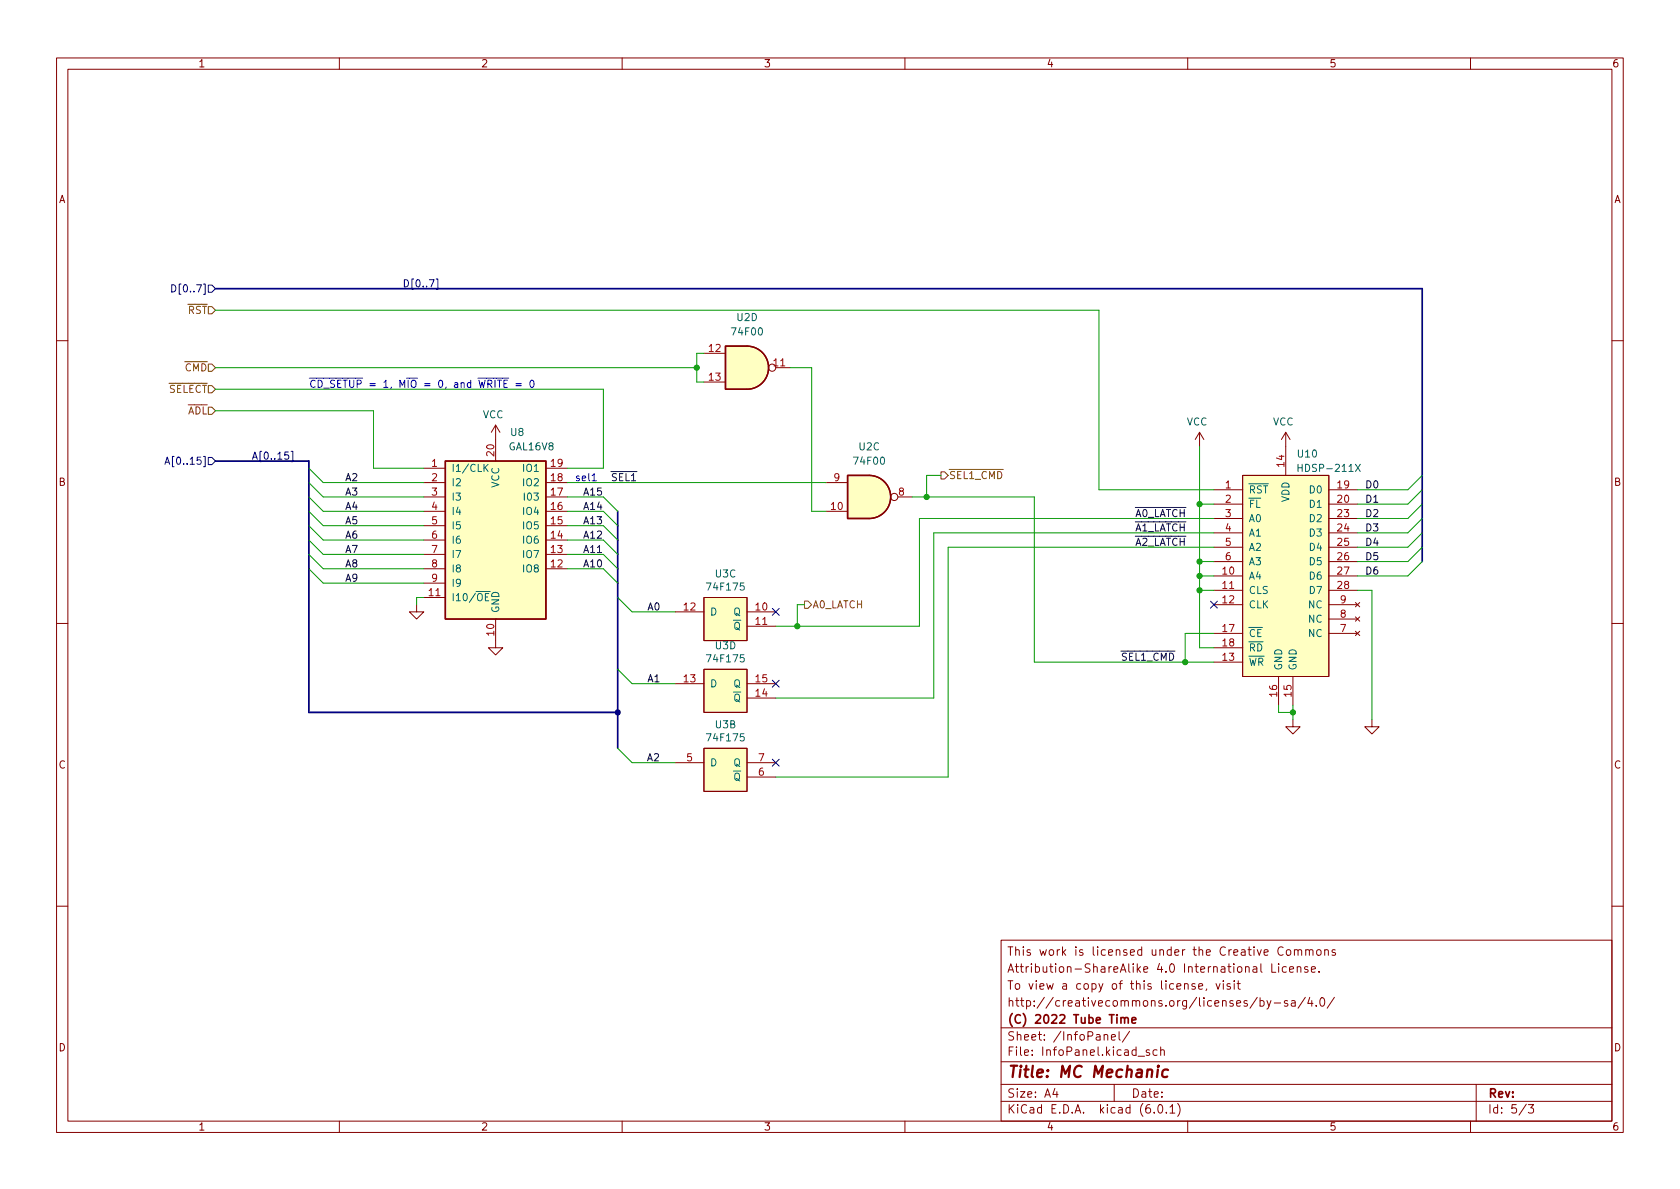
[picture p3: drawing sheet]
<svg xmlns="http://www.w3.org/2000/svg" width="297mm" height="210mm" viewBox="0 0 297 210" stroke-linecap="round" stroke-linejoin="round" font-family="sans-serif">
<g fill="none" stroke="#840000" stroke-width=".18">
<path d="M10 10.2h277v190.1h-277zM12 12.2h273v186.1h-273zM60 10.2v2M110 10.2v2M160 10.2v2M210 10.2v2M260 10.2v2M10 60.2h2M87.6 75.2v6.3M87.6 75.2l.8 1.2M87.6 75.2l-.7 1.2M124.5 62.5h3.8"/>
<path d="M124.5 67.6h3.8M137.2 65h2.5M212.1 76.4l.8 1.3M212.1 76.4v2.6M212.1 76.4l-.8 1.3M227.3 76.4v7.7M227.3 76.4l.8 1.3M227.3 76.4l-.7 1.3M285 60.2h2M74.9 90.4h3.8M74.9 87.9h3.8M74.9 85.3h3.8"/>
<path d="M74.9 82.8h3.8M74.9 98h3.8M74.9 95.5h3.8M74.9 93h3.8M96.5 90.4h3.8M96.5 87.9h3.8M96.5 85.3h3.8M96.5 82.8h3.8M96.5 98h3.8M96.5 95.5h3.8M96.5 93h3.8M146 90.4h3.9"/>
<path d="M146 85.3h3.9M158.7 87.9h2.6M214.6 86.6h5.1M214.6 89.1h5.1M214.6 91.7h5.1M214.6 94.2h5.1M214.6 96.8h5.1M214.6 99.3h5.1M219.7 84.1h15.2v35.5h-15.2zM234.9 86.6h5.1M234.9 89.1h5.1M234.9 91.7h5.1"/>
<path d="M234.9 94.2h5.1M234.9 96.8h5.1M234.9 99.3h5.1M10 110.2h2M73.7 106.9v1.3h-1.3l1.3 1.3 1.2-1.3h-1.2M74.9 105.7h3.8M74.9 100.6h3.8M74.9 103.1h3.8M87.6 109.5v5h-1.2l1.2 1.3 1.3-1.3h-1.3M96.5 100.6h3.8M119.4 108.2h5.1M124.5 118.4h7.6v7.6h-7.6z"/>
<path d="M124.5 105.7h7.6v7.6h-7.6zM132.1 108.2h5.1M132.1 110.7h5.1M214.6 101.8h5.1M214.6 104.4h5.1M214.6 106.9h5.1M214.6 117.1h5.1M214.6 112h5.1M214.6 114.5h5.1M226.1 119.6v5.1M228.6 119.6v5.1M234.9 101.8h5.1"/>
<path d="M234.9 104.4h5.1M234.9 106.9h5.1M234.9 112h5.1M234.9 109.5h5.1M239.6 111.6l.8 .8M239.6 109.1l.8 .7M239.6 106.5l.8 .8M240.4 111.6l-.8 .8M240.4 109.1l-.8 .7M240.4 106.5l-.8 .8M285 110.2h2M119.4 120.9h5.1"/>
<path d="M119.4 134.9h5.1M124.5 132.3h7.6v7.6h-7.6zM132.1 120.9h5.1M132.1 123.4h5.1M132.1 134.9h5.1M132.1 137.4h5.1M228.6 127.2v1.3h-1.3l1.3 1.3 1.3-1.3h-1.3M242.6 127.2v1.3h-1.3l1.3 1.3 1.2-1.3h-1.2M10 160.2h2M177 166.3h108v32h-108zM211.3 174l-.4-.1-.2 .2 .1 .3 .5 .1v.4h-.6M211.9 174.4l.7-.1v-.3l-.5-.1-.2 .2 .1 .8h.6"/>
<path d="M213.4 174.9l-.2 .2M215 173.9l.4 1 .3-1M216.3 173.4v.2M216.3 173.9v1M217.5 174l-.4-.1-.2 .2 .1 .3 .5 .1v.4h-.6M218.2 173.4v.2M218.2 173.9v1M218.7 173.9h.6M218.9 173.4v1.3l.4 .2M222.3 176.4l-1.3 1.9M222.8 177l.4-.1 .3 .3v.4l-.1 .3h-.6M222.8 176.4v1.5"/>
<path d="M222.9 170.4v1.3l.2 .2M224 176.9l.4 1M224.7 176.9l-.5 1.4-.2 .1M224.9 170.4v1.5h.7M225.3 177.4h1.1M226.1 170.4v.2M226.1 170.9v1M226.9 167.6a.6 .6 0 0 0-.8 0 .6 .6 0 0 0-.2 .7 .56 .56 0 0 0 .3 .6 .56 .56 0 0 0 .7-.1M227.4 171l-.4-.1-.3 .3v.4l.2 .3h.5M227.6 168l.3-.1 .3 .3v.4l-.3 .3h-.3l-.2-.3v-.4zM227.6 177l-.3-.1-.2 .2v.3l.5 .1v.4h-.5M228 171.4l.7-.1-.1-.3-.4-.1-.2 .2 .1 .8h.5"/>
<path d="M228.4 177h.5l.1 .9M228.9 168.1l.2-.2 .3 .1 .1 .9M228.9 167.9v1M229 177.3l-.5 .1a.29 .29 0 0 0-.2 .2 .29 .29 0 0 0 .2 .3h.5M229.4 171.1l.2-.2 .3 .1 .1 .9M229.4 170.9v1M229.5 168.1l.2-.2 .4 .1v.9M230.8 176.4l-1.3 1.9M230.9 168.1l.2-.2 .3 .1 .1 .9M230.9 167.9v1M231.2 171l-.3-.1-.3 .2 .1 .3 .5 .1v.4h-.6M231.5 168.1l.2-.2 .4 .1v.9"/>
<path d="M231.6 176.4l-.4 1h.9M231.9 171.4l.7-.1-.1-.3-.4-.1-.2 .2v.8h.6M231.9 176.9v1M232.7 177.8v.1M232.9 168l.4-.1 .3 .3v.4l-.3 .3h-.4l-.1-.3v-.4zM233.2 171.8v.1M233.5 176.6l.2-.2a.81 .81 0 0 1 .6 .7 .81 .81 0 0 1-.3 .8h-.1a.81 .81 0 0 1-.4-1.3zM234.2 168.1l.2-.2 .4 .1 .1 .9M234.2 167.9v1M235.9 176.4l-1.3 1.9M236.1 168l-.4-.1-.2 .2 .1 .3 .5 .1v.4h-.6M285 160.2h2"/>
<path d="M60 198.3v2M110 198.3v2M160 198.3v2M177 194.8h108M177 191.8h108M177 187.8h108M177 181.8h108M186.5 192.5l-.4 1h1M186.9 193v1M195.2 183.1l.2-.2 .4 .1 .1 .9M196.5 183.4l.7-.1-.1-.3-.4-.1-.2 .2 .1 .8h.5M197 191.8v3"/>
<path d="M197.9 182.4v1.3l.2 .2M199.7 182.4l-1.3 1.9M201.2 186.8h1.2M203.2 185.7l-.3-.1-.3 .2 .1 .3 .5 .1v.4h-.6M204.1 196.7v.1M204.6 185.7l-.5-.1-.2 .3v.4l.1 .3h.6M204.9 195.4l.2-.1a.81 .81 0 0 1 .6 .7 .81 .81 0 0 1-.3 .8h-.2a.81 .81 0 0 1-.6-.6 .81 .81 0 0 1 .3-.8zM205.2 185.8l.2-.2 .4 .1 .1 .9M205.2 185.1v1.5M206.2 196.7v.1M206.9 195.8l.4-.5v1.5M206.9 196.8h.8"/>
<path d="M208.2 195.1a1.72 1.72 0 0 1 0 2.3M210 198.3v2M260 198.3v2M261 191.8v6.5M269.9 195.3l-1.3 1.9M270.2 195.3h1l-.6 .6 .5 .1v.7l-.2 .1h-.5l-.2-.1"/>
<circle cx="136.5" cy="65" r=".63"/>
<circle cx="158.1" cy="87.9" r=".63"/>
</g>
<path d="M204.7 189.1l-.1 1.4M204.8 188.5l-.1 .1 .1 .1 .1-.1-.1-.1v.2M206.5 189.2a.66 .66 0 0 0-1 .3v.6l.1 .3 .2 .1 .6-.1" fill="none" stroke="#840000" stroke-width=".4"/>
<path d="M198.2 179.9v1M198.2 180.1l.2-.2 .4 .1v.9M198.8 180.1l.3-.2 .3 .1 .1 .9M200.1 180.4l.7-.1v-.3l-.5-.1-.2 .2 .1 .8h.6" fill="none" stroke="#840000" stroke-width=".3"/>
<g fill="#ffffc2" stroke="#ffffc2" stroke-width=".18">
<path d="M132.1 61.2a3.8 3.8 0 0 1 3.8 3.8 3.8 3.8 0 0 1-3.8 3.8z"/>
<path d="M128.3 61.2h3.8v7.6h-3.8z"/>
<path d="M124.5 118.4h7.6v7.6h-7.6z"/>
<path d="M124.5 132.3h7.6v7.6h-7.6z"/>
<path d="M153.7 84.1a3.8 3.8 0 0 1 3.8 3.8 3.8 3.8 0 0 1-3.8 3.8z"/>
<path d="M149.9 84.1h3.8v7.6h-3.8z"/>
<path d="M219.7 84.1h15.2v35.5h-15.2z"/>
<path d="M124.5 105.7h7.6v7.6h-7.6z"/>
<path d="M78.7 81.5h17.8v28h-17.8z"/>
</g>
<path d="M128.3 61.2h3.8a3.8 3.8 0 0 1 3.8 3.8 3.8 3.8 0 0 1-3.8 3.8h-3.8zM78.7 81.5h17.8v28h-17.8zM149.9 84.1h3.8a3.8 3.8 0 0 1 3.8 3.8 3.8 3.8 0 0 1-3.8 3.8h-3.8z" fill="none" stroke="#840000" stroke-width=".25"/>
<path d="M85.8 82.6l.5 .8M86.3 82.1l-.7 .7M229.5 82.1v1.3M229.5 82.7h.7M239.7 82.1l.8 1.3M240.5 82.1l-.8 1.3" fill="none" stroke="#006464" stroke-width=".18"/>
<path d="M36.8 68.2h.7l.6 .6-.6 .7h-.7zM36.8 72h.7l.6 .6-.6 .7h-.7zM166.4 83.4h.6l.6 .7-.6 .6h-.6zM142.2 106.3h.7l.6 .6-.6 .7h-.7z" fill="none" stroke="#725600" stroke-width=".18"/>
<g fill="none" stroke="#000084" stroke-width=".18">
<path d="M30.4 50.4a.64 .64 0 0 1 .7 .6 .64 .64 0 0 1-.7 .6zM36.8 50.4h.7l.6 .6-.6 .7h-.7zM77.1 49.3h.3v1.9h-.3M51 79.9h-.6l-.1 .6 .2-.1 .4 .1 .2 .2-.1 .4-.2 .1-.5-.1M51.5 79.8h.3v1.8h-.3M29.2 82.1l.4-1.3 .4 1.3M29.3 81.7h.6M36.8 80.9h.7l.6 .6-.6 .7h-.7zM136.6 107.6l1.2 1.2M137.8 107.6l-1.2 1.2M214 106.3l1.2 1.2M215.2 106.3l-1.2 1.2"/>
<path d="M136.6 120.3l1.2 1.2M136.6 134.3l1.2 1.2M137.8 120.3l-1.2 1.2M137.8 134.3l-1.2 1.2"/>
</g>
<path d="M104.7 85h.7" fill="none" stroke="#0000c2" stroke-width=".18"/>
<path d="M38.1 51h213.4v48.3M38.1 81.5h16.5v44.5h54.6M109.2 90.4v41.9" fill="none" stroke="#000084" stroke-width=".3"/>
<g fill="none" stroke="#009600" stroke-width=".18">
<path d="M38.1 54.9h156.2v31.7h20.3M38.1 68.8h68.6v14h-6.4M38.1 65h85.1M38.1 72.6h27.9v10.2h8.9M124.5 62.5h-1.3v5.1h1.3M139.7 65h3.8v25.4h2.5M212.1 79v35.5h2.5M54.6 95.5l2.5 2.5h17.8M54.6 93l2.5 2.5h17.8M54.6 90.4l2.5 2.6h17.8M54.6 98l2.5 2.6h17.8M54.6 82.8l2.5 2.5h17.8"/>
<path d="M54.6 85.3l2.5 2.6h17.8M54.6 87.9l2.5 2.5h17.8M100.3 98h6.4l2.5 2.6M100.3 95.5h6.4l2.5 2.5M100.3 93h6.4l2.5 2.5M100.3 85.3h45.7M100.3 87.9h6.4l2.5 2.5M100.3 90.4h6.4l2.5 2.6M161.3 87.9h21.6v29.2h31.7M166.4 84.1h-2.6v3.8M212.1 99.3h2.5M212.1 89.1h2.5"/>
<path d="M214.6 96.8h-47v40.6h-30.4M214.6 94.2h-49.5v29.2h-27.9M214.6 91.7h-52v19h-25.4M251.5 96.8l-2.6 2.5h-8.9M251.5 99.3l-2.6 2.5h-8.9M251.5 94.2l-2.6 2.6h-8.9M251.5 86.6l-2.6 2.5h-8.9M251.5 91.7l-2.6 2.5h-8.9M251.5 84.1l-2.6 2.5h-8.9M251.5 89.1l-2.6 2.6h-8.9M54.6 100.6l2.5 2.5h17.8M74.9 105.7h-1.2v1.2"/>
<path d="M100.3 100.6h6.4l2.5 2.5M109.2 118.4l2.6 2.5h7.6M109.2 105.7l2.6 2.5h7.6M142.2 106.9h-1.2v3.8M212.1 101.8h2.5M212.1 104.4h2.5M214.6 112h-5.1v5.1M240 104.4h2.6v22.8M109.2 132.3l2.6 2.6h7.6M226.1 124.7v1.3h2.5M228.6 124.7v2.5"/>
</g>
<circle cx="109.2" cy="126" r=".46" fill="#000084" stroke="#000084" stroke-width=".18"/>
<g fill="#009600" stroke="#009600" stroke-width=".18">
<circle cx="212.1" cy="99.3" r=".46"/>
<circle cx="212.1" cy="89.1" r=".46"/>
<circle cx="212.1" cy="104.4" r=".46"/>
<circle cx="212.1" cy="101.8" r=".46"/>
<circle cx="228.6" cy="126" r=".46"/>
<circle cx="163.8" cy="87.9" r=".46"/>
<circle cx="123.2" cy="65" r=".46"/>
<circle cx="141" cy="110.7" r=".46"/>
</g>
<text font-size="2.8" fill="#840000" x="178" y="190.6">Title: MC Mechanic</text>
<g font-size="2.1" fill="#840000">
<text x="178" y="172">Attribution-ShareAlike 4.0 International License.</text>
<text x="178" y="169">This work is licensed under the Creative Commons</text>
<text x="178" y="178">http://creativecommons.org/licenses/by-sa/4.0/</text>
<text x="178" y="175">To view a copy of this license, visit</text>
<text x="178" y="184">Sheet: /InfoPanel/</text>
<text x="178" y="181">(C) 2022 Tube Time</text>
<text x="178" y="186.7">File: InfoPanel.kicad_sch</text>
<text x="178" y="196.9">KiCad E.D.A. kicad (6.0.1)</text>
<text x="178" y="194.1">Size: A4</text>
<text x="200" y="194.1">Date:</text>
<text x="263" y="194.1">Rev:</text>
<text x="263" y="196.9">Id: 5/3</text>
</g>
<g font-size="1.8" fill="#840000">
<text x="35" y="11.9">1</text>
<text x="85" y="11.9">2</text>
<text x="135" y="11.9">3</text>
<text x="185" y="11.9">4</text>
<text x="235" y="11.9">5</text>
<text x="285" y="11.9">6</text>
<text x="10.3" y="35.9">A</text>
<text x="285.3" y="35.9">A</text>
<text x="10.3" y="85.9">B</text>
<text x="285.3" y="85.9">B</text>
<text x="10.3" y="135.9">C</text>
<text x="285.3" y="135.9">C</text>
<text x="10.3" y="185.9">D</text>
<text x="285.3" y="185.9">D</text>
<text x="35" y="199.9">1</text>
<text x="85" y="199.9">2</text>
<text x="135" y="199.9">3</text>
<text x="185" y="199.9">4</text>
<text x="235" y="199.9">5</text>
<text x="285" y="199.9">6</text>
</g>
<g font-size="1.8" fill="#000084">
<text x="31.3" y="51.7">D[0..7]</text>
<text x="71.1" y="50.8">D[0..7]</text>
<text x="30.3" y="82.2">A[0..15]</text>
<text x="44.4" y="81.3">A[0..15]</text>
</g>
<g font-size="1.8" fill="#725600">
<text x="31.8" y="55.5">~{RST}</text>
<text x="31.3" y="65.7">~{CMD}</text>
<text x="28.4" y="69.5">~{SELECT}</text>
<text x="31.7" y="73.3">~{ADL}</text>
<text x="167.7" y="84.7">~{SEL1_CMD}</text>
<text x="143.6" y="107.6">A0_LATCH</text>
</g>
<g font-size="1.8" fill="#006464">
<text x="129.6" y="59.3">74F00</text>
<text x="130.3" y="56.8">U2D</text>
<text x="85.3" y="74">VCC</text>
<text x="90.3" y="77.1">U8</text>
<text x="209.8" y="75.2">VCC</text>
<text x="225" y="75.2">VCC</text>
<text x="79.8" y="83.4">I1/CLK</text>
<text x="90" y="79.6">GAL16V8</text>
<text x="92.7" y="83.4">IO1</text>
<text x="151.2" y="82.2">74F00</text>
<text x="151.9" y="79.6">U2C</text>
<text x="229.5" y="80.9">U10</text>
<text x="230.1" y="83.4">HDSP-211X</text>
<text x="79.8" y="86">I2</text>
<text x="79.8" y="88.5">I3</text>
<text x="88.3" y="86.3" transform="rotate(-90 88.3 86.3)">VCC</text>
<text x="92.7" y="86">IO2</text>
<text x="93" y="88.5">I03</text>
<text x="220.7" y="87.2">~{RST}</text>
<text x="220.7" y="89.8">~{FL}</text>
<text x="228" y="88.8" transform="rotate(-90 228 88.8)">VDD</text>
<text x="231.7" y="87.2">D0</text>
<text x="231.7" y="89.8">D1</text>
<text x="79.8" y="91.1">I4</text>
<text x="79.8" y="93.6">I5</text>
<text x="92.7" y="93.6">IO5</text>
<text x="92.7" y="91.1">IO4</text>
<text x="220.7" y="92.3">A0</text>
<text x="220.7" y="94.9">A1</text>
<text x="231.7" y="92.3">D2</text>
<text x="231.7" y="94.9">D3</text>
<text x="79.8" y="96.1">I6</text>
<text x="79.8" y="98.7">I7</text>
<text x="79.8" y="101.2">I8</text>
<text x="92.7" y="101.2">IO8</text>
<text x="92.7" y="98.7">IO7</text>
<text x="92.7" y="96.1">IO6</text>
<text x="220.7" y="97.4">A2</text>
<text x="220.7" y="99.9">A3</text>
<text x="231.7" y="97.4">D4</text>
<text x="231.7" y="99.9">D5</text>
<text x="79.8" y="106.3">I10/~{OE}</text>
<text x="79.8" y="103.8">I9</text>
<text x="125.3" y="104.4">74F175</text>
<text x="126.5" y="102.1">U3C</text>
<text x="220.7" y="102.5">A4</text>
<text x="220.7" y="105">CLS</text>
<text x="220.7" y="107.6">CLK</text>
<text x="231.4" y="107.6">NC</text>
<text x="231.7" y="102.5">D6</text>
<text x="231.7" y="105">D7</text>
<text x="88.3" y="108.5" transform="rotate(-90 88.3 108.5)">GND</text>
<text x="125.5" y="108.8">D</text>
<text x="128.3" y="111.4">~{Q}</text>
<text x="129.7" y="108.8">Q</text>
<text x="220.7" y="112.6">~{CE}</text>
<text x="231.4" y="112.6">NC</text>
<text x="231.4" y="110.1">NC</text>
<text x="125.3" y="117.1">74F175</text>
<text x="126.5" y="114.8">U3D</text>
<text x="220.7" y="117.7">~{WR}</text>
<text x="220.7" y="115.2">~{RD}</text>
<text x="226.7" y="118.6" transform="rotate(-90 226.7 118.6)">GND</text>
<text x="229.2" y="118.6" transform="rotate(-90 229.2 118.6)">GND</text>
<text x="125.5" y="121.5">D</text>
<text x="128.3" y="124.1">~{Q}</text>
<text x="129.7" y="121.5">Q</text>
<text x="125.3" y="131.1">74F175</text>
<text x="126.5" y="128.8">U3B</text>
<text x="125.5" y="135.5">D</text>
<text x="129.7" y="135.5">Q</text>
<text x="128.3" y="138">~{Q}</text>
</g>
<g font-size="1.8" fill="#a90000">
<text x="125.4" y="62.2">12</text>
<text x="136.8" y="64.8">11</text>
<text x="125.4" y="67.3">13</text>
<text x="76.3" y="82.5">1</text>
<text x="87.4" y="80.6" transform="rotate(-90 87.4 80.6)">20</text>
<text x="97.4" y="82.5">19</text>
<text x="227.1" y="82.5" transform="rotate(-90 227.1 82.5)">14</text>
<text x="76.3" y="85.1">2</text>
<text x="76.3" y="87.6">3</text>
<text x="97.4" y="87.6">17</text>
<text x="97.4" y="85.1">18</text>
<text x="147.5" y="85.1">9</text>
<text x="158.9" y="87.6">8</text>
<text x="216.7" y="86.4">1</text>
<text x="216.7" y="88.9">2</text>
<text x="236.5" y="86.4">19</text>
<text x="236.5" y="88.9">20</text>
<text x="76.3" y="90.2">4</text>
<text x="76.3" y="92.7">5</text>
<text x="76.3" y="95.2">6</text>
<text x="97.4" y="95.2">14</text>
<text x="97.4" y="92.7">15</text>
<text x="97.4" y="90.2">16</text>
<text x="147" y="90.2">10</text>
<text x="216.7" y="91.4">3</text>
<text x="216.7" y="94">4</text>
<text x="236.5" y="91.4">23</text>
<text x="236.5" y="94">24</text>
<text x="76.3" y="97.8">7</text>
<text x="76.3" y="100.3">8</text>
<text x="97.4" y="100.3">12</text>
<text x="97.4" y="97.8">13</text>
<text x="216.2" y="101.6">10</text>
<text x="216.7" y="96.5">5</text>
<text x="216.7" y="99.1">6</text>
<text x="236.5" y="96.5">25</text>
<text x="236.5" y="99.1">26</text>
<text x="236.5" y="101.6">27</text>
<text x="75.9" y="105.4">11</text>
<text x="76.3" y="102.9">9</text>
<text x="120.9" y="107.9">12</text>
<text x="133.6" y="107.9">10</text>
<text x="216.2" y="104.1">11</text>
<text x="216.2" y="106.7">12</text>
<text x="236.5" y="104.1">28</text>
<text x="237" y="106.7">9</text>
<text x="87.4" y="112.4" transform="rotate(-90 87.4 112.4)">10</text>
<text x="133.6" y="110.5">11</text>
<text x="216.2" y="111.8">17</text>
<text x="237" y="111.8">7</text>
<text x="237" y="109.2">8</text>
<text x="216.2" y="116.8">13</text>
<text x="216.2" y="114.3">18</text>
<text x="120.9" y="120.6">13</text>
<text x="133.6" y="123.2">14</text>
<text x="133.6" y="120.6">15</text>
<text x="225.8" y="123.2" transform="rotate(-90 225.8 123.2)">16</text>
<text x="228.3" y="123.2" transform="rotate(-90 228.3 123.2)">15</text>
<text x="121.4" y="134.6">5</text>
<text x="134.1" y="137.2">6</text>
<text x="134.1" y="134.6">7</text>
</g>
<g font-size="1.8" fill="#0000c2">
<text x="54.6" y="68.6">~{CD_SETUP} = 1, M~{IO} = 0, and ~{WRITE} = 0</text>
<text x="101.6" y="85.1">sel1</text>
</g>
<g font-size="1.8" fill="#0f0f0f">
<text x="61" y="87.6">A3</text>
<text x="61" y="85.1">A2</text>
<text x="103.4" y="87.6">A15</text>
<text x="107.9" y="85.1">~{SEL1}</text>
<text x="241.3" y="88.9">D1</text>
<text x="241.3" y="86.3">D0</text>
<text x="61" y="92.7">A5</text>
<text x="61" y="90.2">A4</text>
<text x="61" y="95.2">A6</text>
<text x="103.4" y="92.7">A13</text>
<text x="103.4" y="90.2">A14</text>
<text x="103.4" y="95.2">A12</text>
<text x="200.7" y="91.4">~{A0_LATCH}</text>
<text x="200.7" y="94">~{A1_LATCH}</text>
<text x="241.3" y="94">D3</text>
<text x="241.3" y="91.4">D2</text>
<text x="61" y="97.8">A7</text>
<text x="61" y="100.3">A8</text>
<text x="103.4" y="97.8">A11</text>
<text x="103.4" y="100.3">A10</text>
<text x="200.7" y="96.5">~{A2_LATCH}</text>
<text x="241.3" y="99">D5</text>
<text x="241.3" y="101.6">D6</text>
<text x="241.3" y="96.5">D4</text>
<text x="61" y="102.9">A9</text>
<text x="114.6" y="107.9">A0</text>
<text x="114.6" y="120.6">A1</text>
<text x="114.3" y="134.6">A2</text>
</g>
<text font-size="1.8" fill="#009600" x="198.1" y="116.8">~{SEL1_CMD}</text>
</svg>
